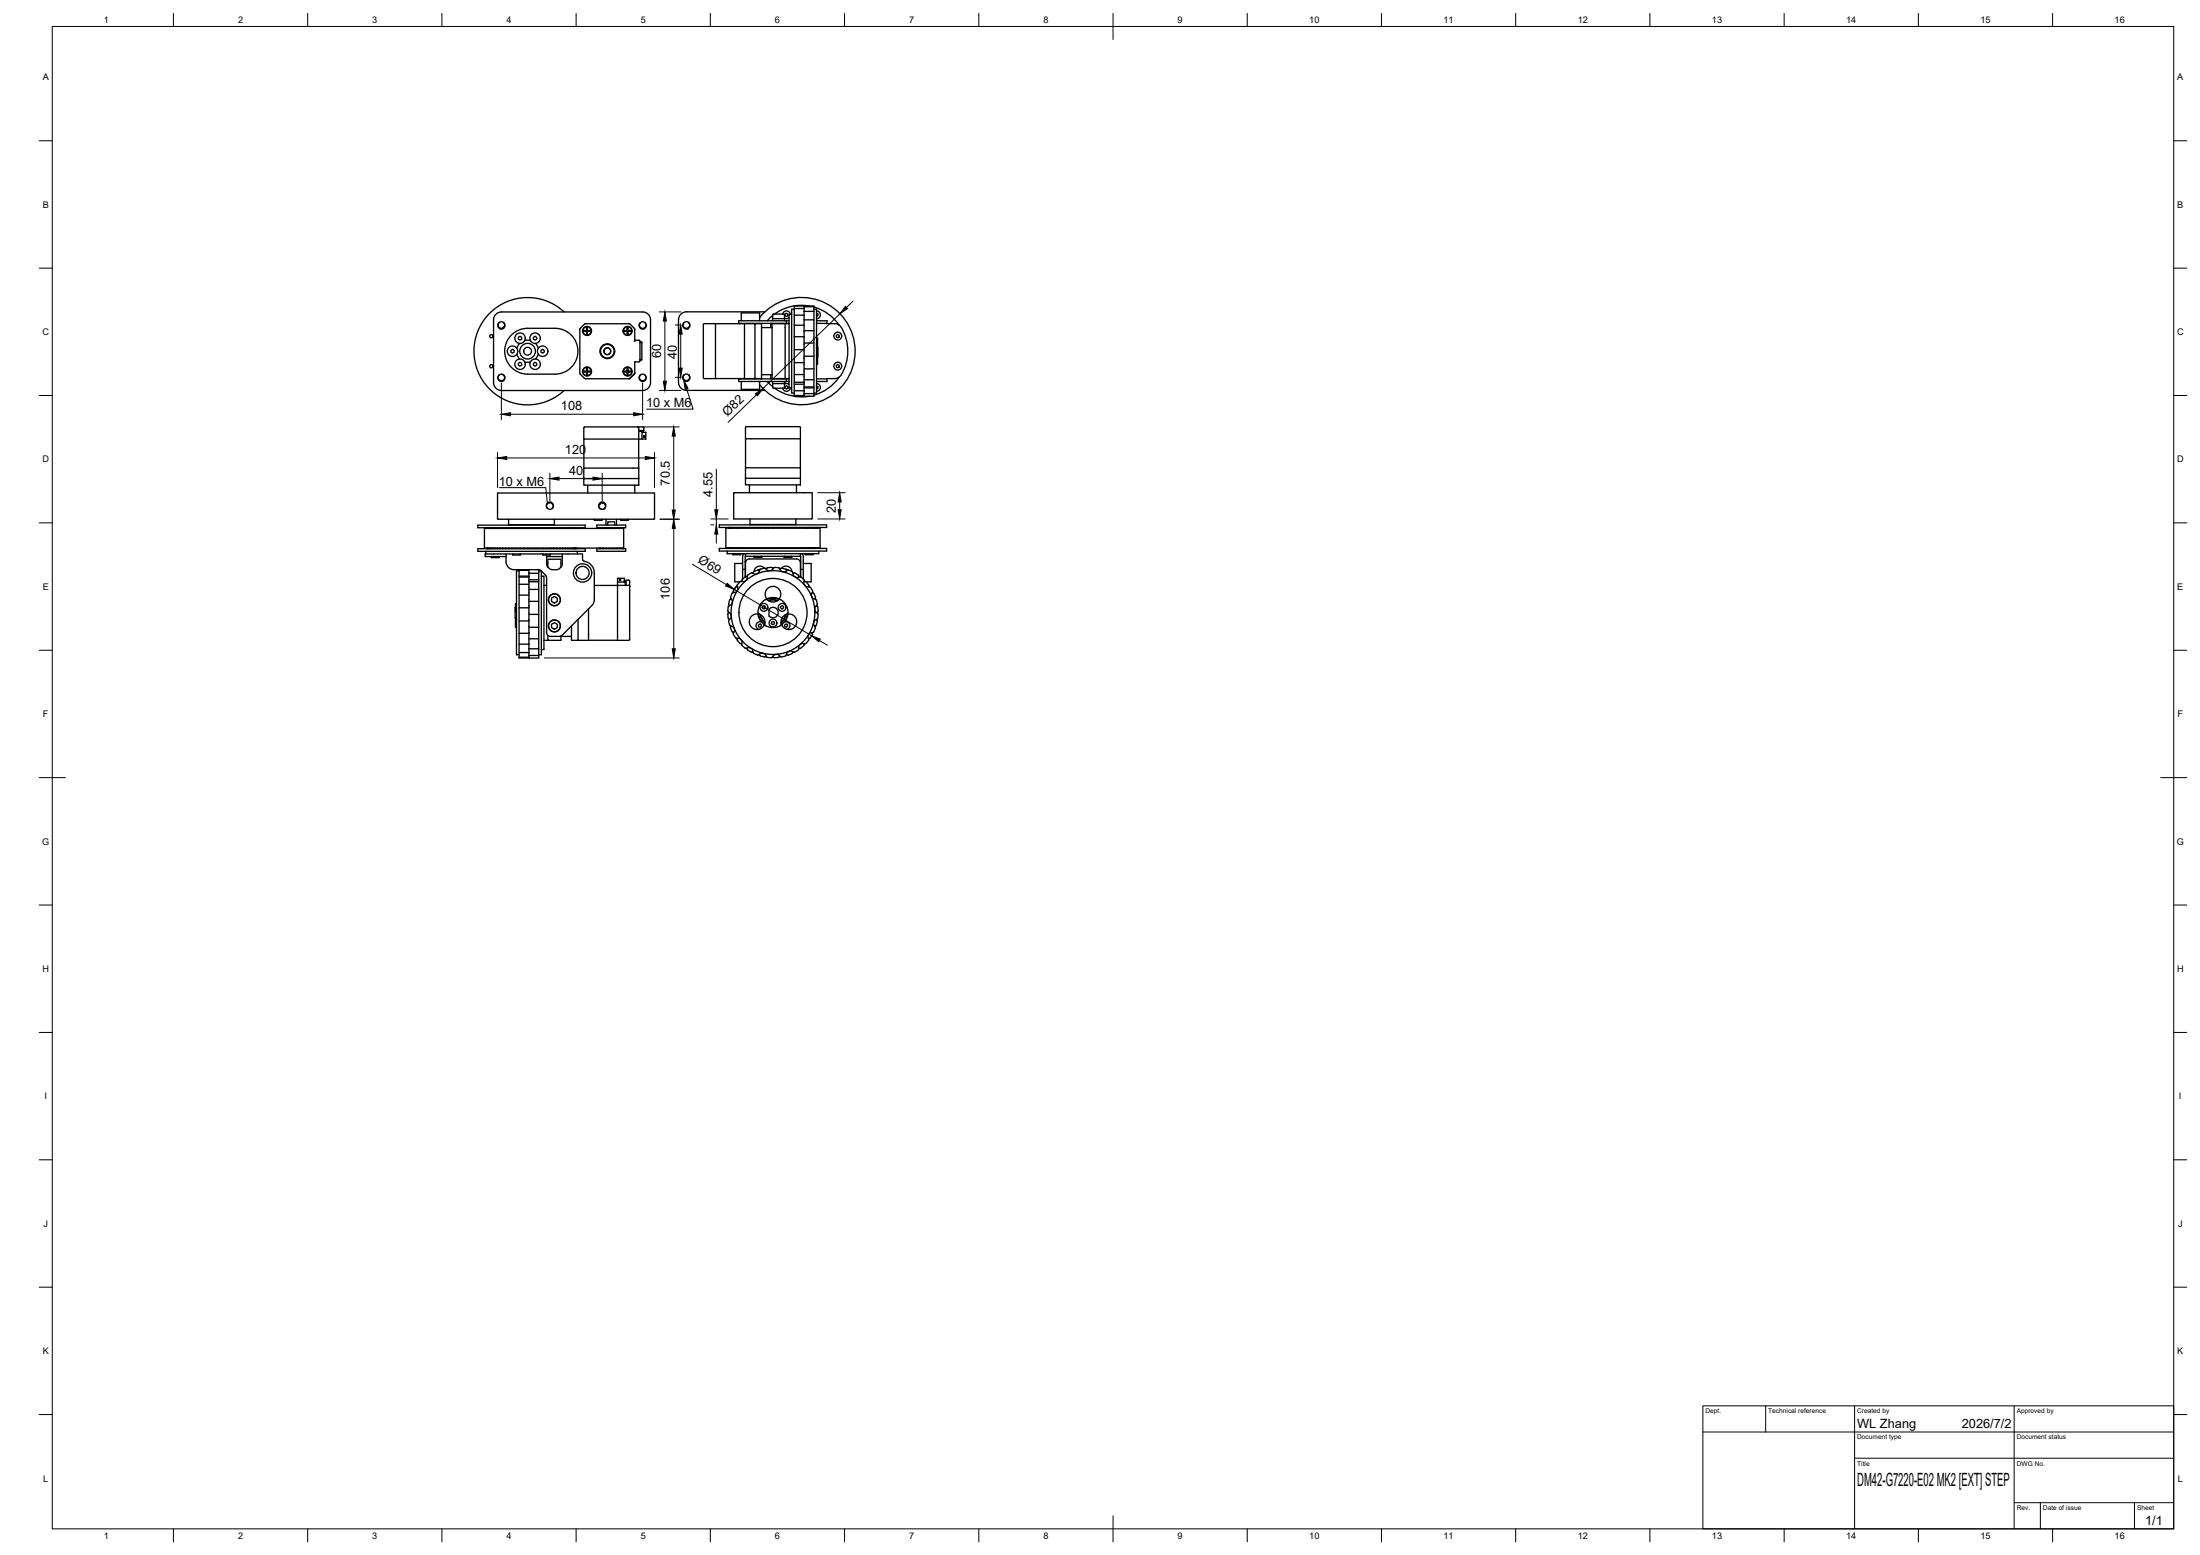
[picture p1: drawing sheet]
<svg xmlns="http://www.w3.org/2000/svg" width="841mm" height="594mm" viewBox="0 0 841 594" stroke-linecap="round" stroke-linejoin="round" font-family="sans-serif">
<!-- layer: Visible -->
<g fill="none" stroke="#000" stroke-width=".51">
<path d="M191.7 119.2h54a2.99 2.99 0 0 1 3 3M191.7 119.2a2.99 2.99 0 0 0-3 3M215.7 119.2a20.5 20.5 0 0 0-28.7 .7 20.5 20.5 0 0 0 0 28.6 20.5 20.5 0 0 0 28.7 .7M262.4 119.1h30M262.4 119.1a3 3 0 0 0-3 3v24a2.99 2.99 0 0 0 3 3M299.2 120a1.49 1.49 0 0 1 1.5-1.2 1.49 1.49 0 0 1 1.4 1.3M300.1 120l.6-.4 .5 .4v.6l-.5 .3-.6-.3zM303.6 116.9h7.5v34.5h-7.5zM303.6 118.1h-1v32h1M303.6 117.9h3.8M307.4 119v1.4M307.4 117.2v.7"/>
<path d="M307.4 117.9v1.1M307.4 116.9v.3M307.4 119h3.7M307.4 117.2h3.7M309.4 116.9a17.5 17.5 0 0 0-13.3 3.1M311.1 117.3a17.5 17.5 0 0 1 9.7 6.9M311.1 118.1h1v32h-1M312.1 118.8a1.49 1.49 0 0 1 1.5 1.5 1.49 1.49 0 0 1-1.5 1.5M312.1 119.6l.6 .4v.6l-.6 .3M188.7 122.2v24a2.99 2.99 0 0 0 3 3M190.7 123.4l-.2 1.2 .4 .6 .7 .2 1.1-.5 .2-.6-.2-.8 .3 .9-.5 1-1.3 .3-.6-.5-.3-1zM190.7 123.3a1.26 1.26 0 0 1 1.9 0"/>
<path d="M192.9 124.6l-.8 .7M195.3 133.8l.6-.3 .7 .3v.7l-.7 .4-.6-.4zM195.5 128a8.7 8.7 0 0 1 6.2-2.6h10.5a8.8 8.8 0 0 1 8.7 8.8 8.8 8.8 0 0 1-8.7 8.8l-10.5-.1a8.8 8.8 0 0 1-8.1-5.4 8.8 8.8 0 0 1 1.9-9.5zM197.6 135.3l1.1 1.9M198.2 138.8l.6-.4 .6 .4v.7l-.6 .4-.6-.4zM198.2 128.9l.6-.4 .6 .4v.7l-.6 .3-.6-.3zM198.7 131.2l-1.1 1.9M202.8 130.1h-2.2M202.8 138.3h-2.2M203.9 138.8l.7-.4 .6 .4v.7l-.6 .4-.7-.4zM203.9 128.9l.7-.4 .6 .4v.7l-.6 .3-.7-.3zM204.7 131.2l1.1 1.9"/>
<path d="M205.8 135.3l-1.1 1.9M206.8 133.8l.6-.3 .6 .3v.7l-.6 .4-.6-.4zM223.8 123.7h16.9l1.9 1.9 .1 4.3 1.6 .1 .4 .4-.1 7.5-.3 .3M223.8 123.7l-2.1 2.1v16.8l2.1 2.1M224.2 125.2h.4v1.1h1v.3h-1v1h-.4v-1h-1v-.3h1zM238.7 126.3h1v-1.1h.4v1.1h1v.3h-1v1h-.4v-1h-1zM244.3 138.3h-1.6l-.1 4.5-1.9 1.9h-16.9M244.6 137.3h.8v.3h-.8M244.6 130.7h.8l-.8 .2M244.7 123.3a1.26 1.26 0 0 1 1.9 0M245.4 130.9v6.4M246.6 123.4l.3 1.2-1.1 .8-1.1-.5-.3-.9 .4-.6-.3 .3-.1 1.1 .9 .9"/>
<path d="M246.6 123.4l.5 .9-.3 .9-.7 .5-.8-.1M248.7 122.2v24a2.99 2.99 0 0 1-3 3h-54M261.4 123.3a1.26 1.26 0 0 1 1.9 0M262 125.6l-1-1.1 .4-1.2-.3 .6 .1 .8 1.1 .7 1.1-.6 .2-.8-.3-.7 .2 .2 .2 1.3-.9 .8M262.8 125.6h-.8M268.9 124.1v20.2M268.9 124v.1M269.3 123.6l15.3 .1M269.3 123.6l-.4 .4M273.5 123.6v21M282.6 123.5v.2M283.4 122.5v-3h7v3"/>
<path d="M288.4 123.6h-3.8v21h3.8M288.4 123.6l.2 .1M288.6 123.6h2.5v21h-2.5zM290.4 121.3a20.5 20.5 0 0 1 30-2.2 20.5 20.5 0 0 1 0 30.1 20.5 20.5 0 0 1-30-2.2M291.1 125.2h4M291.1 123.5v.1M294.6 123.5v1.7M295.1 125.2v17.9M295.4 121.7v-1.5l.2-.2h4l.3 .2v2.3M295.4 120.5l-2.1 2M296.1 123.5v.1M299.1 123.5v.1"/>
<path d="M299.9 121.7h-4.6v.8M300.1 123.6v21h-5v-1.5M300.6 122.5v1.1M301.6 123.6h-6.5v1.6M301.6 122.5h-19.2v1h19.2M301.6 121.4l-.6 .3-1.1-.1M302.6 120.1h-1v28.1h1M303.6 138.5h3.8M303.6 133.6h3.8M303.6 128.6h3.8M303.6 124.2h3.8M303.6 120.4h3.8"/>
<path d="M307.4 124.3v21.7M307.4 122.2v2.1M307.4 120.4v1.8M307.4 136.1h3.7M307.4 131.1h3.7M307.4 126.3h3.7M307.4 122.2h3.7M312.1 122.5h4v1.1l3.5 .1 .9 .3a12.5 12.5 0 0 1 3.6 8.8 16.3 16.3 0 0 1-3.1 11.1l-1.4 .7h-3.5v1.1h-4M312.1 123.5h4M312.1 139h.5M312.1 135.5h.5M312.1 132h.5"/>
<path d="M312.1 132.6h.3M312.2 136.1l-.1 .2M312.3 129.2h.1M312.3 132.6l-.2 .2M312.3 129.2l-.2 .1M312.4 132.6h.3v3.6h-.6M312.4 132.6l.2 .2M312.4 129.2l.2 .1M312.5 136.1l.1 .2M312.5 136.3v2.7M312.5 132.8v2.7M312.5 129.3v2.7"/>
<path d="M319.7 139.6l.6-.4 .5 .4v.6l-.5 .3-.6-.3zM319.7 128.1l.6-.3 .5 .3v.6l-.5 .3-.6-.3zM190.7 143.4a1.26 1.26 0 0 1 1.9 0M190.7 143.4l-.2 1.2 1 .9 1.2-.5 .2-.9-.3-.7 .2 .2 .2 1-.5 .9-1 .2-.9-.4-.3-1.1zM192.1 143l.8 .7M224.2 140.7h.4v1.1h1v.3h-1v1h-.4v-1h-1v-.3h1zM239.7 140.7h.4v1.1h1v.3h-1v1h-.4v-1h-1v-.3h1zM242.7 142.4l-2.3 2.3M244.7 143.4a1.26 1.26 0 0 1 1.9 0M244.8 143.4l-.3 1.2 .4 .6 .6 .3 .6-.1 .7-.6 .2-.7-.4-.7M244.8 143.4l-.4 .5v.8l.9 1M246.6 143.4l.4 .7-.2 .9-.7 .7h-.8"/>
<path d="M261.4 143.3l-.3 .6 .1 .8 1 .7 .9-.2 .4-.4 .1-.8-.2-.6 .3 1.1-.4 .8-1 .4-1-.5-.3-.9zM261.4 143.3a1.26 1.26 0 0 1 1.9 0M262.4 149.2h30M268.9 144.3l.4 .3M282.6 144.6v.2M283.4 145.7v3.1h7v-3.1M284.6 144.6h-15.3M288.6 144.6h-.2M291.1 143.1h4M291.1 144.6v.2M293.3 145.7l2.1 2M294.6 143.1v1.7"/>
<path d="M295.3 145.7v.9h4.6M296.1 148.3a17.5 17.5 0 0 0 13.3 3.1M296.1 144.6v.2M299.1 144.6v.2M299.9 146.7l.7-.2 1 .4M299.9 145.7v.9zM299.9 145.7v2.3l-.3 .3h-4l-.2-.3v-1.4M300.1 147.7l.6-.3 .5 .3v.6l-.5 .3-.6-.3zM300.1 144.6h1.5M300.6 144.6v1.1M301.6 144.8h-19.2v.9h19.2M302.1 148.1a1.49 1.49 0 0 1-1.4 1.4 1.49 1.49 0 0 1-1.5-1.2"/>
<path d="M303.6 146.8h3.8M303.6 143.1h3.8M303.6 151.1h3.8M303.6 149.3h3.8M303.6 146h3.8M307.4 151.1v.3M307.4 149.3v1.1M307.4 146v1.8M307.4 150.4v.7M307.4 147.8v1.5M307.4 148.2h3.7M307.4 145.1h3.7"/>
<path d="M307.4 140.9h3.7M307.4 150.4h3.7M307.4 147.8h3.7M312.1 146.5a1.49 1.49 0 0 1 1.5 1.5 1.49 1.49 0 0 1-1.5 1.5M312.1 147.4l.6 .3v.6l-.6 .3M312.1 144.8h4M320.8 144.1a17.5 17.5 0 0 1-9.7 6.9M223.2 167.7v11.1M223.6 163.1l22.5 .2 .1 1.2h-2M223.6 163.1l-.4 .4v4.2h21v-4.2l-.4-.4M244.2 178.8h-21v3.8M244.2 164.8h1.7v.4"/>
<path d="M245.4 167.7h1.5v-.7h-.9v-.4h.9v-1.4h-1.5v2.5h-1.2v14.9M246 166.7h.5l-.5 .2M246.5 166.7v.2M285 163.4v4.2h21v-4.2M285 178.7h21v4M285 167.6v15.1M285.4 163h20.2M285.4 163l-.4 .4M305.6 163l.4 .4M306 167.6v11.1M190.2 188.4h60v10h-60zM194.4 198.4v2.1"/>
<path d="M209.3 194.2a1.26 1.26 0 0 0 1.9 0M209.8 191.9l-.9 .9 .2 1.2 .1 .2-.3-.7 .3-.9 1.1-.5 1.1 .8-.3 1.3M210.6 191.9l.9 1-.4 1.3M210.6 191.9h-.8M211.9 198.4l-.1 2.2M223.2 182.8h21v2.5h-21zM223.2 182.6v.2M223.2 182.8h.1M224.7 185.3v3.1M227.3 198.3v.5l2.9-.2M230 198.3l.2 .2M230.2 198.5v.1"/>
<path d="M231.2 194.1l.4-.7-.2-.8-.6-.6-.8-.2-.7 .3-.4 .7v.8l.4 .6M231.2 194.1l.3-.6-.2-.8-.5-.4-.7-.2-1.1 .7v.8l.3 .6M231.2 194.1a1.26 1.26 0 0 1-1.9 .1M231.7 198.4v2.2M235.7 198.4v2.2M237.3 198.3v.5h2.7v-.5M242.7 185.3v3.1M244.2 182.6l-.1 .2M280.5 188.2h30v10.1h-30zM285 182.7h21v2.5h-21zM286.5 185.2v3M286.7 198.3v2.1"/>
<path d="M304.2 198.3l-.1 2.2M304.5 185.2v3M306 182.7h-.1M182.7 200.6h41v1h-41zM182.7 209.6h41v1h-41zM185.2 201.9h53.2v7.5h-53.2zM185.7 210.6v1M186.2 201.6v.3M186.2 209.4v.2M186.4 201.6v.3M186.4 209.4v.2M186.7 201.6v.3"/>
<path d="M186.7 209.4v.2M186.8 201.6v.3M186.8 209.4v.2M187.1 201.6v.3M187.1 209.4v.2M187.3 201.6v.3M187.3 209.4v.2M187.7 201.6v.3M187.7 209.4v.2M187.8 212.9h3.1M187.9 201.6v.3M187.9 209.4v.2"/>
<path d="M188 212.6h-2.5v-1h37.2l.2 2.6a5 5 0 0 1 4.3 4.7v10.2l-.3 1.4-12 12.2M188 212.6h5.4M188 212.6l-.2 .3M188.3 201.6v.3M188.3 209.4v.2M188.6 201.6v.3M188.6 209.4v.2M189.1 201.6v.3M189.1 209.4v.2M189.4 201.6v.3M189.4 209.4v.2M190 201.6v.3"/>
<path d="M190 209.4v.2M190.3 201.6v.3M190.3 209.4v.2M190.7 212.6l.1 .3M191 201.6v.3M191 209.4v.2M191.3 201.6v.3M191.3 209.4v.2M192.1 201.6v.3M192.1 209.4v.2M192.5 201.6v.3M192.5 209.4v.2"/>
<path d="M193.2 201.6v.3M193.2 209.4v.2M193.4 211.6v1M193.4 212.6a3.9 3.9 0 0 0 1.7 4.7l1.4 .3 9.6 .1 .8 .4M193.7 201.6v.3M193.7 209.4v.2M194.4 200.5h17.5M194.4 200.5l.2 .1M194.5 201.6v.3M194.5 209.4v.2M194.9 201.6v.3M194.9 209.4v.2"/>
<path d="M195.8 201.6v.3M195.8 209.4v.2M196.1 211.6v.4h2.7v-.4M196.2 201.6v.3M196.2 209.4v.2M197.1 201.6v.3M197.1 209.4v.2M197.6 201.6v.3M197.6 209.4v.2M198.4 217.6v33.8h7.6v-33.8M198.4 218.1h-1v32h1M198.4 217.9h3.8"/>
<path d="M198.5 201.6v.3M198.5 209.4v.2M199.1 201.6v.3M199.1 209.4v.2M200 201.6v.3M200 209.4v.2M200.5 201.6v.3M200.5 209.4v.2M201.5 201.6v.3M201.5 209.4v.2M202 201.6v.3M202 209.4v.2"/>
<path d="M202.2 217.9v1.1M202.2 217.6v.3M202.2 219v1.5M202.2 219h3.8M202.9 201.6v.3M202.9 209.4v.2M203.5 201.6v.3M203.5 209.4v.2M204.4 201.6v.3M204.4 209.4v.2M204.9 201.6v.3M204.9 209.4v.2"/>
<path d="M205.9 201.6v.3M205.9 209.4v.2M206 218.1h.9M206.4 201.6v.3M206.4 209.4v.2M206.9 218.1l1.8 1.8 .3 .9v20.9M206.9 218.1v32h-.9M207.3 201.6v.3M207.3 209.4v.2M207.6 211.6v.4h2.7v-.4M207.8 201.6v.3M207.8 209.4v.2"/>
<path d="M208.8 201.6v.3M208.8 209.4v.2M209 212v.6M209 212.6v3.2l1 1.4M209 212.6h5.9M209.3 201.6v.3M209.3 209.4v.2M209.4 216.6v-3h5v3M210.1 201.6v.3M210.1 209.4v.2M210.6 201.6v.3M210.6 209.4v.2"/>
<path d="M211.5 201.6v.3M211.5 209.4v.2M211.9 201.6v.3M211.9 209.4v.2M212.7 201.6v.3M212.7 209.4v.2M213.1 201.6v.3M213.1 209.4v.2M213.9 201.6v.3M213.9 209.4v.2M214.3 201.6v.3M214.3 209.4v.2"/>
<path d="M214.5 216.6l-1.4 1h-2l-1.1-.4M214.9 211.6v3.9l-.4 1.1M215 201.6v.3M215 209.4v.2M215.4 201.6v.3M215.4 209.4v.2M216 201.6v.3M216 209.4v.2M216.4 201.6v.3M216.4 209.4v.2M217 201.6v.3M217 209.4v.2"/>
<path d="M217.3 201.6v.3M217.3 209.4v.2M217.8 201.6v.3M217.8 209.4v.2M218 201.6v.3M218 209.4v.2M218.5 201.6v.3M218.5 209.4v.2M218.7 201.6v.3M218.7 209.4v.2M219.1 201.6v.3M219.1 209.4v.2"/>
<path d="M219.3 201.6v.3M219.3 209.4v.2M219.6 201.6v.3M219.6 209.4v.2M219.7 201.6v.3M219.7 209.4v.2M219.9 201.6v.3M219.9 209.4v.2M220 201.6v.3M220 209.4v.2M220.1 201.6v.3M220.1 209.4v.2"/>
<path d="M220.2 201.6v.3M220.2 209.4v.2M220.7 210.6v1M228.2 200.6h11v1h-11zM228.2 209.6h11v1h-11zM229.1 201.6v.3M229.1 209.4v.2M229.2 201.6v.3M229.2 209.4v.2M229.4 201.6v.3M229.4 209.4v.2M229.7 201.6v.3"/>
<path d="M229.7 209.4v.2M230.3 201.6v.3M230.3 209.4v.2M230.6 201.6v.3M230.6 209.4v.2M231.4 201.6v.3M231.4 209.4v.2M231.8 201.6v.3M231.8 209.4v.2M232.3 200.6v-1.2h2.7v1.2M232.7 201.6v.3M232.7 209.4v.2"/>
<path d="M233.2 201.6v.3M233.2 209.4v.2M234.2 201.6v.3M234.2 209.4v.2M234.6 201.6v.3M234.6 209.4v.2M235.6 201.6v.3M235.6 209.4v.2M236 201.6v.3M236 209.4v.2M236.8 201.6v.3M236.8 209.4v.2"/>
<path d="M237.1 201.6v.3M237.1 209.4v.2M237.7 201.6v.3M237.7 209.4v.2M237.9 201.6v.3M237.9 209.4v.2M238.2 201.6v.3M238.2 209.4v.2M238.3 201.6v.3M238.3 209.4v.2M275 200.5h41v1h-41zM275 209.5h41v1h-41z"/>
<path d="M277.5 201.8h36v7.5h-36zM278 210.5v1h35v-1M278.5 201.5v.3M278.5 209.3v.2M278.6 201.5v.3M278.6 209.3v.2M278.7 201.5v.3M278.7 209.3v.2M278.8 201.5v.3M278.8 209.3v.2M279 201.5v.3M279 209.3v.2"/>
<path d="M279.1 201.5v.3M279.1 209.3v.2M279.4 201.5v.3M279.4 209.3v.2M279.6 201.5v.3M279.6 209.3v.2M280 201.5v.3M280 209.3v.2M280.2 201.5v.3M280.2 209.3v.2M280.3 211.5v.4l2.8-.1M280.6 201.5v.3"/>
<path d="M280.6 209.3v.2M280.9 201.5v.3M280.9 209.3v.2M281.4 201.5v.3M281.4 209.3v.2M281.7 201.5v.3M281.7 209.3v.2M282.3 201.5v.3M282.3 209.3v.2M282.6 201.5v.3M282.6 209.3v.2M283 211.5l.1 .2"/>
<path d="M283.1 211.7v.1M283.3 201.5v.3M283.3 209.3v.2M283.6 201.5v.3M283.6 209.3v.2M283.9 215.3h-3v7h2M283.9 217.5h1M284.4 201.5v.3M284.4 209.3v.2M284.8 201.5v.3M284.8 209.3v.2M284.9 214.5v5.1a2.22 2.22 0 0 1-1.3 2v.2"/>
<path d="M284.9 214.5h.2M284.9 211.5a1.01 1.01 0 0 0-1 1v8.8M285 212.5l-.1 2M285 211.5v1h21v-1M285.5 201.5v.3M285.5 209.3v.2M285.9 201.5v.3M285.9 209.3v.2M286.7 200.4h17.5M286.7 200.4l.2 .1M286.8 201.5v.3M286.8 209.3v.2"/>
<path d="M287.2 201.5v.3M287.2 209.3v.2M288.1 201.5v.3M288.1 209.3v.2M288.2 218.4l-.3 .7M288.4 212.5v.4h2.7v-.4M288.5 201.5v.3M288.5 209.3v.2M289.4 201.5v.3M289.4 209.3v.2M289.9 201.5v.3M289.9 209.3v.2"/>
<path d="M290.3 218.1l-.6-.3-1.5 .6M290.5 217.7l-.6 1.3-1.2 .5-1.3-.6-1.7 1.1M290.6 217.5l-.8 .3M290.9 201.5v.3M290.9 209.3v.2M291.3 201.5v.3M291.3 209.3v.2M292.2 217.1a2.25 2.25 0 0 0-2.4-.7 2.25 2.25 0 0 0-1.5 2M292.3 217.1l-1.8 .6M292.3 201.5v.3M292.3 209.3v.2M292.3 217.1l.3 .1"/>
<path d="M292.6 217.2l.9 .9M292.8 201.5v.3M292.8 209.3v.2M293.4 216.9l-.5 .6M293.4 216.9l1.6-.1 .5 .5M293.6 218.1l1.4-.2 1.1-1.1 1.8 .2 .7 1.3 1.4 .3 1.2-.8 1.7 .6M293.8 201.5v.3M293.8 209.3v.2M294.3 201.5v.3M294.3 209.3v.2M295.2 201.5v.3M295.2 209.3v.2"/>
<path d="M295.7 201.5v.3M295.7 209.3v.2M296.7 201.5v.3M296.7 209.3v.2M297.2 201.5v.3M297.2 209.3v.2M298.2 217.5l.2-.3a2.4 2.4 0 0 1 2.6-.9 2.4 2.4 0 0 1 1.7 2.1M298.2 201.5v.3M298.2 209.3v.2M298.7 201.5v.3M298.7 209.3v.2M298.8 217.1l1.5 .4"/>
<path d="M299.6 201.5v.3M299.6 209.3v.2M299.9 212.5v.4h2.7v-.4M300.1 201.5v.3M300.1 209.3v.2M300.3 217.5l.4 .6M300.4 217.5l.8 .3M301.1 201.5v.3M301.1 209.3v.2M301.5 201.5v.3M301.5 209.3v.2M302.5 201.5v.3"/>
<path d="M302.5 209.3v.2M302.9 218.4l.4 1.6 1.2 .7 1.6-.3M302.9 201.5v.3M302.9 209.3v.2M303.8 201.5v.3M303.8 209.3v.2M303.9 218.9l-.8 .2M303.9 218.9l1.3 .9M304.2 201.5v.3M304.2 209.3v.2M305 201.5v.3M305 209.3v.2"/>
<path d="M305.2 219.8l.2 .7M305.5 201.5v.3M305.5 209.3v.2M305.9 214.5h.2M306 212.5l.1 2M306.1 214.5v5.1a2.56 2.56 0 0 0 1.3 2l-.2 1.5M306.1 217.5h1M306.1 211.5a1.01 1.01 0 0 1 1 1v8.8M306.2 201.5v.3M306.2 209.3v.2M306.6 201.5v.3M306.6 209.3v.2"/>
<path d="M307.1 215.3h3v7h-2M307.3 201.5v.3M307.3 209.3v.2M307.7 201.5v.3M307.7 209.3v.2M308 211.5v.4h2.7v-.4M308.4 201.5v.3M308.4 209.3v.2M308.7 201.5v.3M308.7 209.3v.2M309.3 201.5v.3M309.3 209.3v.2"/>
<path d="M309.6 201.5v.3M309.6 209.3v.2M310.1 201.5v.3M310.1 209.3v.2M310.3 201.5v.3M310.3 209.3v.2M310.8 201.5v.3M310.8 209.3v.2M311 201.5v.3M311 209.3v.2M311.4 201.5v.3M311.4 209.3v.2"/>
<path d="M311.6 201.5v.3M311.6 209.3v.2M311.8 201.5v.3M311.8 209.3v.2M312 201.5v.3M312 209.3v.2M312.2 201.5v.3M312.2 209.3v.2M312.4 201.5v.3M312.4 209.3v.2M312.5 201.5v.3M312.5 209.3v.2"/>
<path d="M197 232.1l-.1 4h.5M197 236.8v2.7h.5M197 236.8h.5M197.5 230.8h-.5v2.7h.5M198.4 220.1h3.8M198.4 223.2h3.8M198.4 227.4h3.8M198.4 232.2h3.8M198.4 237.2h3.8M198.4 220.5h3.8M202.2 220.5v1.7M202.2 222.2v21.8h3.8"/>
<path d="M202.2 221.5h3.8M202.2 225.2h3.8M202.2 229.7h3.8M202.2 234.7h3.8M202.2 239.6h3.8M202.2 222.2h3.8M206.9 220.1h1v28.1h-1M207.9 223.6h1.1M209.7 239.3a2.3 2.3 0 0 1 3-2.3 2.3 2.3 0 0 1 .9 3.7 2.3 2.3 0 0 1-3.8-.7l-.1-.6M209.7 239.3h.1M209.7 229.3v.1M209.7 239.4h.1"/>
<path d="M209.7 229.4h.1M210.8 228.5l1.1-.6 1.1 .6v1.3l-1.1 .6-1.1-.6zM210.8 238.5l1.1-.6 1.1 .6v1.3l-1.1 .6-1.1-.6zM221 236.6v8h-2.5v-5.5M225 232.6v12h-3.9M227.2 223.7l13.1-.1 .4 .4M236.9 221.8v-.5l.2 .5M236.9 221.3h.2M238.7 221.9v-1h-1.4v.9h-.5v-.9h-.7v1.5M239 223.6v-1.7h-.3v.5h-2.6v22.2M239.4 223.6v-1.9h1.1l.2 2.3M240.7 224.1v20.3l-15.7 .2"/>
<path d="M240.7 224v.1M278.2 234.5l.2 1.6 .5 .5M278.3 233.4l1.1 1.1 .2 1.5-1 1.2M278.5 237.2l.5 1.7 1.4 .6 .5 1.3M278.7 234l-.4 .5M279.5 239.2a1.9 1.9 0 0 0 1 2.4M279.5 228.8a1.89 1.89 0 0 0-.6 2.6M279.7 231l-1.2 .7-.3 1.7M280.2 226.4l-.9 1.7 .7 1.5-.3 1.3M281.9 223.4l.2 1.8-.6 1-1.3 .3M281.9 224.1a1.87 1.87 0 0 0-1.3 2.3M283.6 221.8l.1 .4"/>
<path d="M284.5 222.3l-1.4-.2-1.2 1.3M285.7 220.1l-.1 1.2-1 1M289.8 234.5l.4 1.7 .8 1.4M289.9 234.6l-.1 .2M290 234.6l.6 1.9 1.7 2M290.2 238.5h.6l.3 .5-.3 .6h-.6l-.3-.6zM290.3 234.7a3 3 0 0 0-3.8 2 3 3 0 0 0 2.2 3.7 3 3 0 0 0 3.6-2.2M290.3 234.7l1.5 1.1 .6 1.1-.1 1.3M290.7 234.8l.6 1.7 1.1 1.3M291.7 231.5h.6l.4 .5-.4 .6h-.6l-.3-.6zM291.9 238.5l.3 .2M292 239.1a1.49 1.49 0 0 0-1.3-1.6 1.49 1.49 0 0 0-1.7 1.2 1.49 1.49 0 0 0 1.1 1.7"/>
<path d="M292.4 238.2l-.1 .3a4.7 4.7 0 0 0 6 .6l.3-.9M293.4 229.2l-.2-.1a4.6 4.6 0 0 0-3.4 4.8l.5 .8M293.4 229.2a3 3 0 0 1 0-4.3 3 3 0 0 1 4.2 0 3 3 0 0 1 0 4.3M293.7 229.4l1.8-.3 1.7 .4-1.7-.3-1.7 .3M294 232.7a2 2 0 0 1 2.9-.1 2 2 0 0 1 0 2.9 2 2 0 0 1-2.9-.2zM294.8 228.3l.7 .2 .7-.2M295.2 237.5h.6l.3 .5-.3 .6h-.6l-.3-.6zM297.6 229.2l-1.8 .8-1.2-.1-1.2-.7M297.6 229.2l.2-.1a4.6 4.6 0 0 1 3.4 4.8l-.5 .8M297.7 229l-1.9-.5-2.6 .5M297.9 228.8l-2.8-.5-2 .5M298.6 231.5h.7l.3 .5-.3 .6h-.7l-.3-.6z"/>
<path d="M299 239.1a1.49 1.49 0 0 1 1.3-1.6 1.49 1.49 0 0 1 1.7 1.2 1.49 1.49 0 0 1-1.1 1.7M299.1 238.5l-.3 .2M300.2 238.5h.6l.3 .5-.3 .6h-.6l-.4-.6zM300.3 234.8l-.6 1.7-1.1 1.3M301 234.6l-.9 2.4-1.4 1.5M301.1 234.6l.1 .2M301.2 234.5l-.4 1.7-.8 1.4M306 220.4v-5.4l-.3-.9-.7-.5-18.5-.1a1.45 1.45 0 0 0-1.5 1.5v5.4h.7M307.3 223.1l.8 .9M307.8 222.2h-.4M307.8 222.1l.3 .2M308.1 224l1.7 .4"/>
<path d="M308.1 222.3l1 1.2v.7M309.8 224.4l.9 1.5-.6 1.4 .4 1.1 1.5 .7 .4 1.3v.6l-1 1.1M310.5 226.5h.3M310.8 226.5l.3 .2M311.1 226.7l.6 1.9M311.4 232.1l.1 1.2M311.6 233.3l.1 .3M311.7 233.7l1 .9-.2 1.8-1.2 .7-.3 1.2 .7 1.6M311.7 228.6l-.3 .3M311.7 239.9l-.7 1.6-1.5 .3M311.8 239.1l-.4 .2M312 236.7l.3 .3"/>
<path d="M312.1 231.5a1.86 1.86 0 0 1 .2 2.6M312.3 237v1.1l-.5 1M198.4 241.9h3.8M198.4 246.1h3.8M198.4 249.3h3.8M198.4 251.1h3.8M202.2 244v2.1M202.2 247.9v1.4M202.2 250.4v.7M202.2 246.1v1.8M202.2 249.3v1.1M202.2 251.1v.3"/>
<path d="M202.2 247.9h3.8M202.2 250.4h3.8M207.9 244.6h1.5M209 241.6l.2 .9 .8 .6h3.8l1.1-.4M209.4 242.8v1.8h5v-1.5M214.4 243v.1M214.4 243.1h4.1M221 244.6h.1M280.4 242.3l1.1 1.5M280.4 242v.3M280.9 240.8l-.5 1.1M281.5 243.9l1.4 .1 .8 1-.1 1.4 1.6 1.3"/>
<path d="M281.8 244.2v.2a2.16 2.16 0 0 0 1.8 1.5M281.9 243.9l-.1 .3M285.2 247.7l1.3-.3 1.2 .7 .2 1.2M285.6 247.6v.4M285.6 248l1.5 1.1M287.8 249l-.7 .1M287.9 249.3l1.7 .9 1.4-.7 1.4 .3M290.3 250l.1 .3M290.4 250.3l.1 .2a2.12 2.12 0 0 0 2.3 .1M292.4 249.8l.7 1.3h2.1M295.4 250.8l.3 .3M297.4 250l1.3 1"/>
<path d="M297.4 250l-1.4 .1-.8 1M298.1 250.6a1.97 1.97 0 0 1-2.4 .5M303.1 249a1.88 1.88 0 0 1-2.5 1M305.3 247.6l.7 .1M305.5 246.6l-.2 1.6-.5 .4-1.2 .6-1.3-.6-1.3 .6-.6 1.3-1.7 .5M307.3 245.9v.7l-1.2 1.1M308.8 243.2l.4 1.3-1.1 1.3h-1.7l-.9 .8M309.5 241.8l-.7 1.4M310.4 241.7l.2 .3M310.6 242v.2a2.15 2.15 0 0 1-1.6 1.7"/>
<circle cx="187.8" cy="139.9" r=".62"/>
<circle cx="187.8" cy="128.4" r=".62"/>
<circle cx="195.9" cy="134.2" r="2"/>
<circle cx="198.8" cy="129.2" r="2"/>
<circle cx="198.8" cy="139.2" r="2"/>
<circle cx="201.7" cy="134.2" r="3"/>
<circle cx="201.7" cy="134.2" r="1.49"/>
<circle cx="204.6" cy="129.2" r="2"/>
<circle cx="204.6" cy="139.2" r="2"/>
<circle cx="207.4" cy="134.2" r="2"/>
<circle cx="224.4" cy="126.4" r="1.6"/>
<circle cx="224.4" cy="126.4" r="1.73"/>
<circle cx="232.2" cy="134.2" r="2.83"/>
<circle cx="232.2" cy="134.2" r="1.26"/>
<circle cx="232.2" cy="134.2" r="1.32"/>
<circle cx="232.2" cy="134.2" r="2.59"/>
<circle cx="239.9" cy="126.4" r="1.6"/>
<circle cx="239.9" cy="126.4" r="1.73"/>
<circle cx="320.3" cy="128.4" r="1.49"/>
<circle cx="320.3" cy="139.9" r="1.49"/>
<circle cx="224.4" cy="141.9" r="1.6"/>
<circle cx="224.4" cy="141.9" r="1.73"/>
<circle cx="239.9" cy="141.9" r="1.6"/>
<circle cx="239.9" cy="141.9" r="1.73"/>
<circle cx="222.7" cy="218.9" r="3.5"/>
<circle cx="222.7" cy="218.9" r="2.51"/>
<circle cx="212" cy="229.1" r="2.25"/>
<circle cx="212" cy="239.1" r="2.25"/>
<circle cx="212" cy="229.1" r="2.3"/>
<circle cx="292" cy="232" r="1.49"/>
<circle cx="295.5" cy="234" r="16"/>
<circle cx="295.5" cy="238" r="1.49"/>
<circle cx="295.5" cy="234" r="13"/>
<circle cx="299" cy="232" r="1.49"/>
<circle cx="301.6" cy="237.5" r="3"/>
</g>
<g fill="#000">
<circle cx="242.4" cy="130.3" r=".25"/>
<circle cx="262.8" cy="125.6" r=".25"/>
<circle cx="307.4" cy="151.4" r=".25"/>
<circle cx="229.2" cy="192.6" r=".25"/>
<circle cx="229.4" cy="194.3" r=".25"/>
<circle cx="230.1" cy="192.1" r=".25"/>
<circle cx="230.8" cy="194.5" r=".25"/>
<circle cx="231.2" cy="192.6" r=".25"/>
</g>
<!-- layer: BORDER -->
<g fill="none" stroke="#000" stroke-width=".38">
<path d="M20 10.1h811v574h-811zM66.3 5.1v5M117.6 5.1v5M168.9 5.1v5M220.2 5.1v5M271.5 5.1v5M322.9 5.1v5M374.2 5.1v5M425.5 5.1v10M476.8 5.1v5M528.1 5.1v5M579.4 5.1v5"/>
<path d="M630.7 5.1v5M682.1 5.1v5M733.4 5.1v5M784.7 5.1v5M15 53.8h5M831 53.8h5M15 102.4h5M831 102.4h5M15 151.1h5M831 151.1h5M15 199.8h5M831 199.8h5"/>
<path d="M15 248.4h5M831 248.4h5M15 297.1h10M826 297.1h10M15 345.8h5M831 345.8h5M15 394.4h5M831 394.4h5M15 443.1h5M831 443.1h5M15 491.8h5M831 491.8h5"/>
<path d="M15 540.4h5M831 540.4h5M425.5 579.1v10M66.3 584.1v5M117.6 584.1v5M168.9 584.1v5M220.2 584.1v5M271.5 584.1v5M322.9 584.1v5M374.2 584.1v5M476.8 584.1v5M528.1 584.1v5"/>
<path d="M579.4 584.1v5M630.7 584.1v5M682.1 584.1v5M733.4 584.1v5M784.7 584.1v5"/>
</g>
<!-- layer: TITLEBLOCK -->
<path d="M651 537.1h180v47h-180zM675 537.1v10M709 537.1v47M770 537.1v47M651 547.1h180M709 557.1h122M770 574.1h61M780 574.1v10M816 574.1v10" fill="none" stroke="#000" stroke-width=".38"/>
<!-- layer: FD_Dimensions -->
<g fill="none" stroke="#000" stroke-width=".38">
<path d="M252.1 119.2h8.2M321.1 119.9l-29.4 28.5M326.1 115l-2.5 2.4M254.2 122.7v22.9M258.1 124.2h2.2M260.2 127.6v13M191.7 146.3v14.1M195.2 158.3h47M245.7 146.3v14.1M252.1 149.2h8.2M258.1 144.2h2.2M289.2 150.9l-10.9 10.5"/>
<path d="M190.2 172.9v13.4M193.7 175h53M245.9 163.1h13.8M250.2 172.9v13.4M257.6 166.6v28.3M273.8 179.2v15.5M210.2 180.8v10.5M213.7 182.9h13M230.2 180.8v10.5M252.3 198.4h7.4M271.7 198.3h6.7M273.8 198.3v2.2"/>
<path d="M312.6 198.3h10.5M312.6 188.2h10.5M321 191.8v2.9M257.6 201.9v46M264.7 215.6l13 7.8M271.7 200.5h1.2M273.8 204v3.5M280.7 225.2l29.6 17.7M281.9 223.4l-2 3.3M208 251.4h51.7M313.3 244.7l3 1.8"/>
</g>
<g fill="#000" stroke="#000" stroke-width=".38">
<path d="M323.2 117l.8 .9-2.9 2zM254.2 119.2l.5 3.5h-1.1zM260.2 124.2l.6 3.4h-1.2zM191.7 158.3l3.5-.6v1.1zM242.2 157.7l3.5 .6-3.5 .5zM253.6 145.6h1.1l-.5 3.6zM259.6 140.6h1.2l-.6 3.6zM288.8 150.4l2.9-2-2.1 2.9zM190.2 175l3.5-.6v1.1zM246.7 174.4l3.5 .6-3.5 .5zM257.6 163.1l.5 3.5h-1.1zM210.2 182.9l3.5-.6v1.1z"/>
<path d="M226.7 182.3l3.5 .6-3.5 .5zM257 194.9h1.1l-.5 3.5zM273.2 194.7h1.2l-.6 3.6zM320.4 194.7h1.2l-.6 3.6zM321 188.2l.6 3.6h-1.2zM257.6 198.4l.5 3.5h-1.1zM273.8 200.5l.6 3.5h-1.2zM278 222.9l2.7 2.3-3.3-1.3zM257 247.9h1.1l-.5 3.5zM310.3 242.9l3.3 1.3-.6 1z"/>
</g>
<!-- layer: Leaders -->
<path d="M262.5 148.6l2.5 7.7h-17.8M190.9 186.3h17.7l.7 6.2" fill="none" stroke="#000" stroke-width=".38"/>
<path d="M261.4 145.3l1.6 3.1-1.1 .4z" fill="#000" stroke="#000" stroke-width=".38"/>
<text font-size="7" x="710" y="567.6">DM42-G7220-E02 MK2 [EXT] STEP</text>
<g font-size="4.9">
<text x="252.7" y="136.8" transform="rotate(-90 252.7 136.8)">60</text>
<text x="258.8" y="137.1" transform="rotate(-90 258.8 137.1)">40</text>
<text x="247" y="155.6">10 x M6</text>
<text x="214.4" y="156.8">108</text>
<text x="278.1" y="159.4" transform="rotate(-44 278.1 159.4)">Ø82</text>
<text x="216" y="173.5">120</text>
<text x="190.7" y="185.6">10 x M6</text>
<text x="217.6" y="181.4">40</text>
<text x="256.1" y="185.5" transform="rotate(-90 256.1 185.5)">70.5</text>
<text x="272.4" y="189.9" transform="rotate(-90 272.4 189.9)">4.55</text>
<text x="319.5" y="195.9" transform="rotate(-90 319.5 195.9)">20</text>
<text x="266.5" y="214.9" transform="rotate(31 266.5 214.9)">Ø69</text>
<text x="256.1" y="229.1" transform="rotate(-90 256.1 229.1)">106</text>
<text x="710" y="545.6">WL Zhang</text>
<text x="750" y="545.6">2026/7/2</text>
<text x="820.1" y="582.7">1/1</text>
</g>
<g font-size="3.5">
<text x="39.7" y="8.9">1</text>
<text x="91" y="8.9">2</text>
<text x="142.3" y="8.8">3</text>
<text x="193.6" y="8.9">4</text>
<text x="244.9" y="8.8">5</text>
<text x="296.2" y="8.8">6</text>
<text x="347.6" y="8.8">7</text>
<text x="398.9" y="8.8">8</text>
<text x="450.2" y="8.8">9</text>
<text x="500.5" y="8.8">10</text>
<text x="551.8" y="8.9">11</text>
<text x="603.1" y="8.9">12</text>
<text x="654.5" y="8.8">13</text>
<text x="705.8" y="8.9">14</text>
<text x="757.1" y="8.8">15</text>
<text x="808.4" y="8.8">16</text>
<text x="16.3" y="30.7">A</text>
<text x="832.3" y="30.7">A</text>
<text x="16.3" y="79.3">B</text>
<text x="832.3" y="79.3">B</text>
<text x="16.2" y="128">C</text>
<text x="832.2" y="128">C</text>
<text x="16.2" y="176.7">D</text>
<text x="832.2" y="176.7">D</text>
<text x="16.3" y="225.4">E</text>
<text x="832.3" y="225.4">E</text>
<text x="16.4" y="274">F</text>
<text x="832.4" y="274">F</text>
<text x="16.1" y="322.7">G</text>
<text x="832.1" y="322.7">G</text>
<text x="16.2" y="371.3">H</text>
<text x="832.2" y="371.3">H</text>
<text x="17" y="420">I</text>
<text x="833" y="420">I</text>
<text x="16.6" y="468.7">J</text>
<text x="832.6" y="468.7">J</text>
<text x="16.3" y="517.3">K</text>
<text x="832.3" y="517.3">K</text>
<text x="16.5" y="566">L</text>
<text x="832.5" y="566">L</text>
<text x="39.7" y="587.8">1</text>
<text x="91" y="587.8">2</text>
<text x="142.3" y="587.8">3</text>
<text x="193.6" y="587.8">4</text>
<text x="244.9" y="587.8">5</text>
<text x="296.2" y="587.8">6</text>
<text x="347.6" y="587.8">7</text>
<text x="398.9" y="587.8">8</text>
<text x="450.2" y="587.8">9</text>
<text x="500.5" y="587.8">10</text>
<text x="551.8" y="587.8">11</text>
<text x="603.1" y="587.8">12</text>
<text x="654.5" y="587.8">13</text>
<text x="705.8" y="587.8">14</text>
<text x="757.1" y="587.8">15</text>
<text x="808.4" y="587.8">16</text>
</g>
<g font-size="2.5">
<text x="652" y="539.9">Dept.</text>
<text x="676" y="539.9">Technical reference</text>
<text x="710" y="539.9">Created by</text>
<text x="771" y="539.9">Approved by</text>
<text x="710" y="549.9">Document type</text>
<text x="771" y="549.9">Document status</text>
<text x="710" y="559.9">Title</text>
<text x="771" y="559.9">DWG No.</text>
<text x="771" y="576.9">Rev.</text>
<text x="781" y="576.9">Date of issue</text>
<text x="817" y="576.9">Sheet</text>
</g>
</svg>
